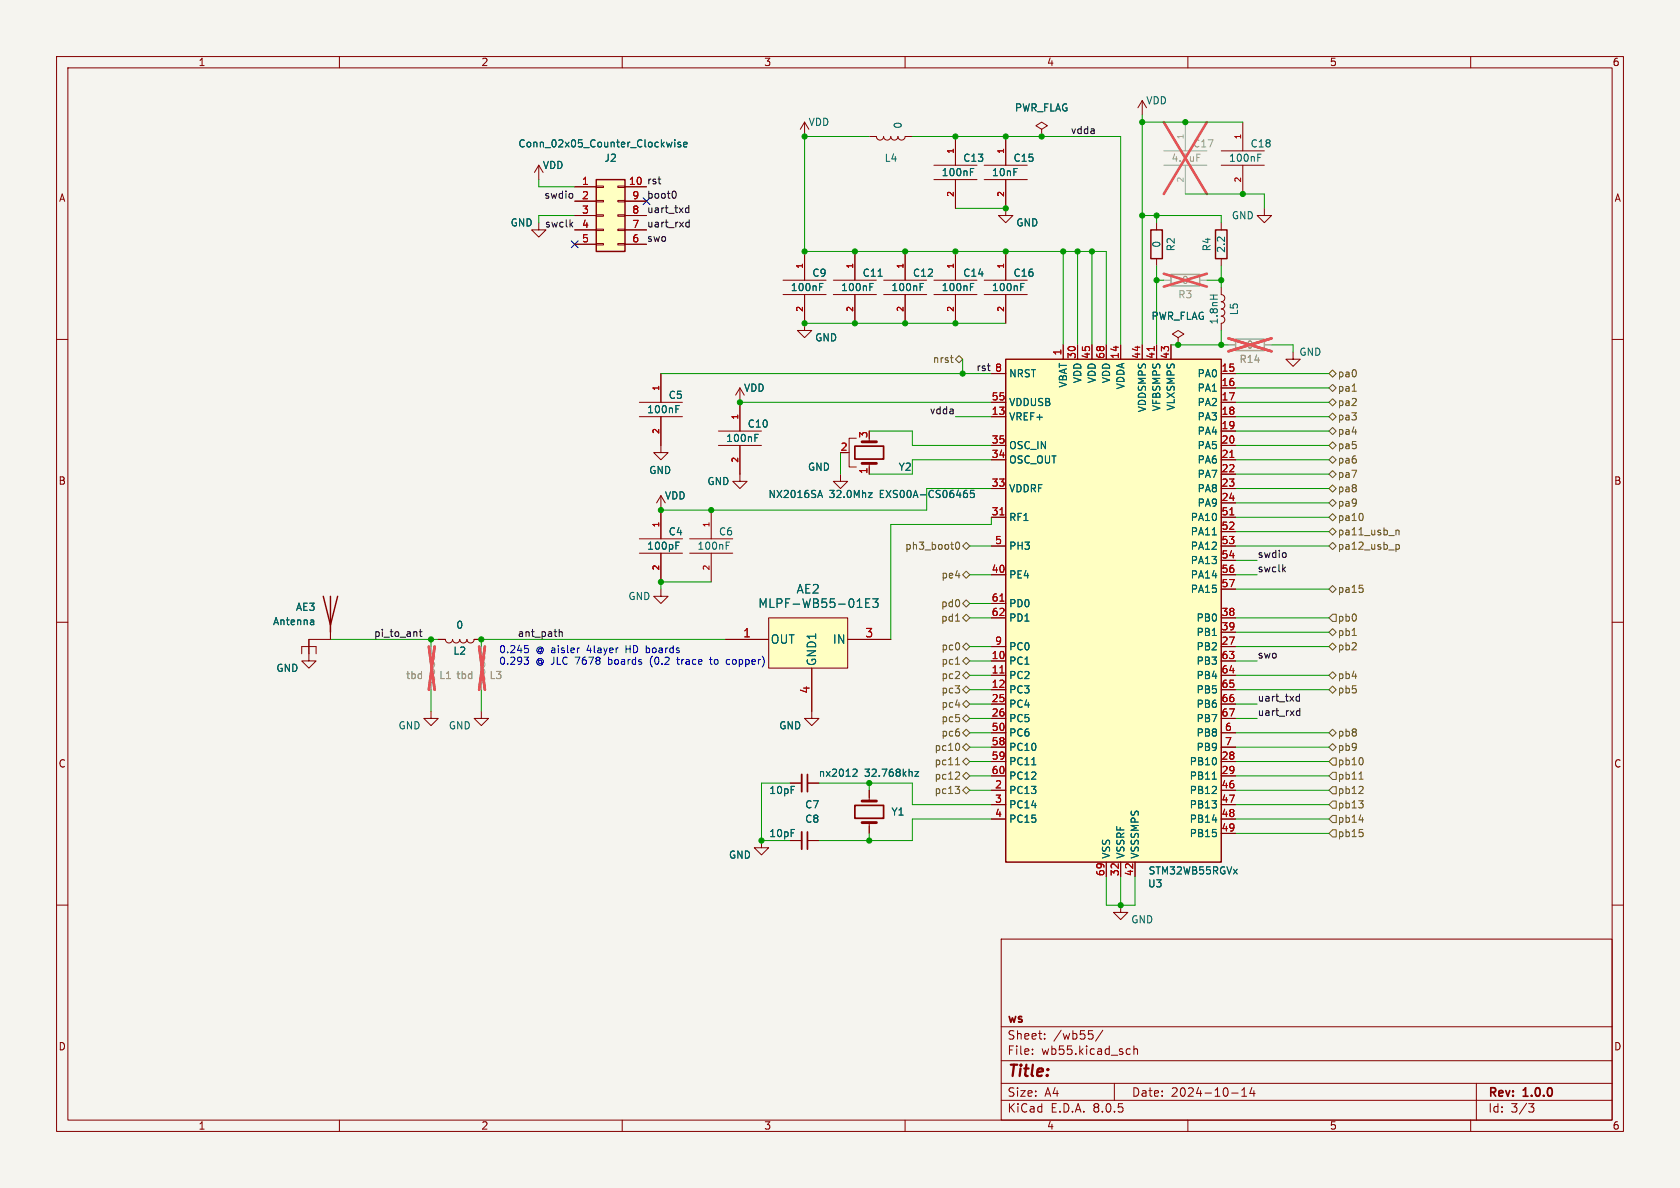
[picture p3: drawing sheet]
<svg xmlns="http://www.w3.org/2000/svg" width="297mm" height="210mm" viewBox="0 0 297 210" stroke-linecap="round" stroke-linejoin="round" font-family="sans-serif">
<path d="M0 0h297v210h-297z" fill="#f5f4ef" stroke="#f5f4ef" stroke-width=".18"/>
<g fill="none" stroke="#840000" stroke-width=".18">
<path d="M10 10h277v190h-277zM12 12h273v186h-273zM60 10v2M110 10v2M160 10v2M210 10v2M260 10v2M10 60h2M156.2 52.1h7.6M156.2 49.5h7.6M160 44.5v5M160 52.1v5.1"/>
<path d="M285 60h2M10 110h2M285 110h2M10 160h2M285 160h2M177 166h108v32h-108zM60 198v2M110 198v2M160 198v2M177 194.5h108M177 191.5h108M177 187.5h108"/>
<path d="M177 181.5h108M182.5 186.3v.1M182.5 185.5v.1M184.7 183.6v.1M184.7 182.8v.1M192.5 182.2h.7M193.1 182.8l.1 .3-.1 .5M195 182.1l-1.3 2M197 191.5v3M199.4 185.4l.4 .1M199.8 186.3l-.4 .1M200.5 185.5l.2-.1 .3 .1 .1 .9"/>
<path d="M200.5 184.9v1.5M210 198v2M217.7 193.2h1.2M219.5 193.8h.9M219.5 192.7l.5-.4v1.5M221.3 192.2l-.3 1.1h.9M221.7 192.8v1M260 198v2M261 191.5v6.5M270.2 195.1h1l-.5 .6 .4 .1 .1 .5-.3 .3h-.4"/>
</g>
<path d="M162.7 50.7h.4M162.7 50.1h.6" fill="none" stroke="#006464" stroke-width=".18"/>
<path d="M135.9 109.2h14v8.9h-14z" fill="#ffffc2"/>
<g fill="none" stroke="#840000" stroke-width=".18">
<path d="M142.2 21.6l-.7 1.3M142.2 21.6v2.5M142.2 21.6l.8 1.3M153.7 24.1h1.2a.64 .64 0 0 0 .7 .7 .64 .64 0 0 0 .6-.7 .64 .64 0 0 0 .6 .7 .64 .64 0 0 0 .7-.7 .64 .64 0 0 0 .6 .7 .64 .64 0 0 0 .6-.7 .64 .64 0 0 0 .7 .7 .64 .64 0 0 0 .6-.7h1.3M138.4 52.1h7.6M138.4 49.5h7.6M142.2 52.1v6.3h1.3l-1.3 1.3-1.2-1.3h1.2M142.2 44.5v5M147.3 52.1h7.6M147.3 49.5h7.6M151.1 44.5v5M151.1 52.1v5.1"/>
<path d="M116.8 78.7v1.3h-1.2l1.2 1.3 1.3-1.3h-1.3M127 78.7h7.6M127 76.2h7.6M130.8 78.7v6.4h1.3l-1.3 1.3-1.3-1.3h1.3M130.8 68.6v7.6M130.8 68.6l-.8 1.3M130.8 68.6l.8 1.3M151.4 77.5h-1.3v5.1h1.3M153.7 77.5v.6M116.8 87.6l-.7 1.3M116.8 87.6v2.6M116.8 87.6l.8 1.3"/>
<path d="M121.9 97.8h7.6M121.9 95.3h7.6M125.7 90.2v5.1M125.7 97.8v5.1M148.6 83.8v1.3h-1.3l1.3 1.3 1.3-1.3h-1.3M149.9 80h.2M153.7 81.9v1.9M53.3 115.6v-1.3h2.6v1.3M58.4 110.5v2.5h-3.8v2.6M128.3 113h7.6M135.9 109.2h14v8.9h-14zM143.5 118.1v7.6"/>
<path d="M149.9 113h7.6"/>
</g>
<g fill="none" stroke="#006464" stroke-width=".18">
<path d="M144.9 50.7h.4M144.9 50.1h.6M153.8 50.7h.4M153.8 50.1h.6M155.2 48.8h.8M133.5 77.4h.4M133.5 76.8h.6M128.4 96.4h.4M128.4 95.8h.6M144.7 87.6h.6M145 86.7l.4 1.3M153.5 87.1h.7l-.7 .9h.7"/>
<path d="M170.7 86.7h.2M170.8 87.2l.3 .2v.3l-.3 .3M172.2 86.7h-.6l-.1 .6 .2-.1h.4l.2 .2-.1 .4-.2 .2-.5-.2M55.3 109.6l.2 .2v.6M55.5 110.4h-.5M55.5 109.9l-.5 .1M153.1 106.6h.5M153.8 105.9h-.7v1.5h.7M154.3 105.9h.9l-.5 .5 .5 .2v.6l-.3 .2h-.4l-.2-.2"/>
</g>
<path d="M151.1 78.9h5.1v2.3h-5.1z" fill="none" stroke="#840000" stroke-width=".3"/>
<path d="M152.4 78.1h2.5M152.4 81.9h2.5" fill="none" stroke="#840000" stroke-width=".51"/>
<path d="M57.1 105.4l1.3 5.1 1.3-5.1M58.4 105.4v6.4" fill="none" stroke="#840000" stroke-width=".25"/>
<path d="M177.8 63.5h38.1v88.9h-38.1z" fill="#ffffc2"/>
<path d="M177.8 63.5h38.1v88.9h-38.1z" fill="none" stroke="#840000" stroke-width=".25"/>
<g fill="none" stroke="#840000" stroke-width=".18">
<path d="M201.9 17.8v2.5M201.9 17.8l-.7 1.3M201.9 17.8l.8 1.3M95.2 39.4v1.2h-1.2l1.2 1.3 1.3-1.3h-1.3M95.2 29.2l-.7 1.3M95.2 29.2v2.6M95.2 29.2l.8 1.3M165.1 31.8h7.6M165.1 29.2h7.6M168.9 24.1v5.1M168.9 31.8v5M174 31.8h7.6"/>
<path d="M174 29.2h7.6M177.8 31.8v6.3h1.3l-1.3 1.3-1.3-1.3h1.3M177.8 24.1v5.1M184.1 22.9l1.1-.7-1.1-.6-1 .6 1 .7v1.2M184.1 24.1h.1M215.9 29.2h7.6M215.9 26.7h7.6M219.7 21.6v5.1M219.7 29.2v5.1M165.1 52.1h7.6M165.1 49.5h7.6M168.9 44.5v5"/>
<path d="M168.9 52.1v5.1M174 52.1h7.6M174 49.5h7.6M177.8 44.5v5M177.8 52.1v5.1M175.3 73.7h2.5M175.3 66h2.5M175.3 71.1h2.5M175.3 78.7h2.5M188 61v2.5M190.5 61v2.5M193 61v2.5"/>
<path d="M195.6 61v2.5M198.1 61v2.5M201.9 61v2.5M204.5 61v2.5M207 61v2.5M215.9 73.7h2.5M215.9 66h2.5M215.9 68.6h2.5M215.9 71.1h2.5M215.9 76.2h2.5M215.9 78.7h2.5M228.6 62.2v1.3h1.3l-1.3 1.3-1.3-1.3h1.3"/>
<path d="M175.3 81.3h2.5M175.3 86.4h2.5M175.3 91.4h2.5M175.3 96.5h2.5M215.9 81.3h2.5M215.9 83.8h2.5M215.9 86.4h2.5M215.9 88.9h2.5M215.9 91.4h2.5M215.9 96.5h2.5M215.9 94h2.5M215.9 99.1h2.5"/>
<path d="M116.8 104.1v1.3h1.3l-1.3 1.3-1.2-1.3h1.2M175.3 116.8h2.5M175.3 119.4h2.5M175.3 114.3h2.5M175.3 109.2h2.5M175.3 101.6h2.5M175.3 106.7h2.5M215.9 116.8h2.5M215.9 119.4h2.5M215.9 114.3h2.5M215.9 109.2h2.5M215.9 111.8h2.5"/>
<path d="M215.9 101.6h2.5M215.9 104.1h2.5M175.3 121.9h2.5M175.3 139.7h2.5M175.3 124.5h2.5M175.3 127h2.5M175.3 134.6h2.5M175.3 137.2h2.5M175.3 129.5h2.5M175.3 132.1h2.5M215.9 121.9h2.5M215.9 139.7h2.5"/>
<path d="M215.9 124.5h2.5M215.9 127h2.5M215.9 134.6h2.5M215.9 137.2h2.5M215.9 129.5h2.5M215.9 132.1h2.5M175.3 142.2h2.5M175.3 144.8h2.5M195.6 152.4v2.5M198.1 152.4v2.5M200.7 152.4v2.5M215.9 142.2h2.5"/>
<path d="M215.9 144.8h2.5M215.9 147.3h2.5M198.1 160v1.3h1.3l-1.3 1.3-1.3-1.3h1.3"/>
</g>
<path d="M204.1 61.3v.7M176.8 91h.7M217.4 80.9h.7M217.4 91h.7M176.8 119h.7M176.8 106.3h.7" fill="none" stroke="#a90000" stroke-width=".18"/>
<path d="M171.6 30.4h.4M171.6 29.8h.6M222.4 27.9h.4M222.4 27.2h.6M171.6 50.7h.4M171.6 50.1h.6M180.5 50.7h.4M180.5 50.1h.6M214.3 94.6h.7M182.4 135.2h.7M214.3 137.7h.7" fill="none" stroke="#006464" stroke-width=".18"/>
<path d="M218.4 59.9h5.1v2.1h-5.1z" fill="none" stroke="#9c9b98" stroke-width=".25"/>
<path d="M205.7 29.2h7.7M205.7 26.7h7.7M209.5 21.6v5.1M209.5 29.2v5.1M217.2 61h1.2M223.5 61h1.3" fill="none" stroke="#9c9b98" stroke-width=".18"/>
<path d="M205.7 21.6l7.7 12.7M213.4 21.6l-7.7 12.7M217.2 59.8l7.6 2.3M224.8 59.8l-7.6 2.3" fill="none" stroke="#e65255" stroke-width=".46"/>
<path d="M211.6 27.2h.6" fill="none" stroke="#939391" stroke-width=".18"/>
<path d="M105.4 31.8h5.1v12.7h-5.1z" fill="#ffffc2"/>
<g fill="none" stroke="#840000" stroke-width=".18">
<path d="M101.6 33h3.8M101.6 35.6h3.8M101.6 38.1h3.8M105.4 38h1.3v.2h-1.3zM105.4 35.4h1.3v.3h-1.3zM105.4 32.9h1.3v.2h-1.3zM109.2 38h1.3v.2h-1.3zM109.2 35.4h1.3v.3h-1.3zM109.2 32.9h1.3v.2h-1.3zM110.5 33h3.8M110.5 35.6h3.8M110.5 38.1h3.8"/>
<path d="M168.9 24.1v5.1M168.9 31.8v5M177.8 24.1v5.1M177.8 31.8v5M184.1 24.1h.1M204.5 39.4v1.2M215.9 39.4v1.2M223.5 36.8v1.3h1.3l-1.3 1.3-1.3-1.3h1.3M101.6 40.6h3.8M101.6 43.2h3.8M105.4 43.1h1.3v.2h-1.3zM105.4 40.5h1.3v.3h-1.3z"/>
<path d="M109.2 43.1h1.3v.2h-1.3zM109.2 40.5h1.3v.3h-1.3zM110.5 40.6h3.8M110.5 43.2h3.8M142.2 44.5v5M142.2 52.1v5.1M151.1 44.5v5M151.1 52.1v5.1M160 44.5v5M160 52.1v5.1M168.9 44.5v5M168.9 52.1v5.1"/>
<path d="M177.8 44.5v5M177.8 52.1v5.1M204.5 45.7v1.3M208.3 59.7l1-.6-1-.7-1 .7 1 .6v1.3M215.9 55.9a.63 .63 0 0 1 .6 .6 .63 .63 0 0 1-.6 .7v1.2M215.9 50.8v1.3a.64 .64 0 0 1 .6 .6 .64 .64 0 0 1-.6 .6 .64 .64 0 0 1 .6 .7 .64 .64 0 0 1-.6 .6 .63 .63 0 0 1 .6 .6 .63 .63 0 0 1-.6 .7M215.9 45.7v1.3M113 73.7h7.6M113 71.1h7.6M116.8 66v5.1M116.8 73.7v5M130.8 71.1v5.1"/>
<path d="M130.8 78.7v5.1M175.3 73.7h2.5M175.3 71.1h2.5M175.3 66h2.5M175.3 78.7h2.5M188 61v2.5M190.5 61v2.5M193 61v2.5M195.6 61v2.5M198.1 61v2.5M201.9 61v2.5M204.5 61v2.5"/>
<path d="M207 61v2.5M208.3 61h.1M215.9 73.7h2.5M215.9 71.1h2.5M215.9 66h2.5M215.9 68.6h2.5M215.9 76.2h2.5M215.9 78.7h2.5M113 97.8h7.6M113 95.3h7.6M116.8 90.2v5.1M116.8 97.8v5.1"/>
<path d="M153.7 82.6v1.2M175.3 81.3h2.5M175.3 86.4h2.5M175.3 91.4h2.5M175.3 96.5h2.5M215.9 81.3h2.5M215.9 83.8h2.5M215.9 86.4h2.5M215.9 88.9h2.5M215.9 91.4h2.5M215.9 96.5h2.5M215.9 94h2.5"/>
<path d="M215.9 99.1h2.5M54.6 113v3.8h-1.3l1.3 1.3 1.3-1.3h-1.3M58.4 110.5v2.5M77.5 113h1.2a.64 .64 0 0 0 .7 .7 .64 .64 0 0 0 .6-.7 .64 .64 0 0 0 .6 .7 .64 .64 0 0 0 .7-.7 .64 .64 0 0 0 .6 .7 .64 .64 0 0 0 .6-.7 .64 .64 0 0 0 .7 .7 .64 .64 0 0 0 .6-.7h1.3M128.3 113h7.6M143.5 118.1v8.9h-1.3l1.3 1.3 1.3-1.3h-1.3M149.9 113h7.6M175.3 116.8h2.5M175.3 119.4h2.5M175.3 114.3h2.5M175.3 109.2h2.5M175.3 101.6h2.5"/>
<path d="M175.3 106.7h2.5M215.9 116.8h2.5M215.9 119.4h2.5M215.9 114.3h2.5M215.9 109.2h2.5M215.9 111.8h2.5M215.9 101.6h2.5M215.9 104.1h2.5M76.2 125.7v1.3h-1.3l1.3 1.3 1.3-1.3h-1.3M85.1 125.7v1.3h-1.3l1.3 1.3 1.3-1.3h-1.3M139.7 138.4h2M142.7 138.4h2.1"/>
<path d="M153.7 139.7v1.9M175.3 121.9h2.5M175.3 139.7h2.5M175.3 124.5h2.5M175.3 127h2.5M175.3 134.6h2.5M175.3 137.2h2.5M175.3 129.5h2.5M175.3 132.1h2.5M215.9 121.9h2.5M215.9 139.7h2.5M215.9 124.5h2.5"/>
<path d="M215.9 127h2.5M215.9 134.6h2.5M215.9 137.2h2.5M215.9 129.5h2.5M215.9 132.1h2.5M134.6 148.6v1.3h-1.3l1.3 1.2 1.3-1.2h-1.3M139.7 148.6h2M142.7 148.6h2.1M153.7 145.4v1.9M175.3 142.2h2.5M175.3 144.8h2.5M195.6 152.4v2.5"/>
<path d="M198.1 152.4v2.5M200.7 152.4v2.5M215.9 142.2h2.5M215.9 144.8h2.5M215.9 147.3h2.5"/>
</g>
<path d="M105.4 31.8h5.1v12.7h-5.1zM203.5 40.6h2v5.1h-2zM214.9 40.6h2v5.1h-2z" fill="none" stroke="#840000" stroke-width=".25"/>
<g fill="none" stroke="#006464" stroke-width=".18">
<path d="M118.8 25.1l-.2 .9-.3-.6M119.3 24.7v.1M119.3 25.1v.9M120.3 25.2l-.3-.1-.2 .2 .1 .2 .4 .1v.3h-.5M120.9 25.6l.6-.2-.1-.2-.4-.1-.1 .2v.6h.5M171.6 30.4h.4M171.6 29.8h.6M144.9 50.7h.4M144.9 50.1h.6M153.8 50.7h.4M153.8 50.1h.6M155.2 48.8h.8"/>
<path d="M162.7 50.7h.4M162.7 50.1h.6M171.6 50.7h.4M171.6 50.1h.6M180.5 50.7h.4M180.5 50.1h.6M213.9 52.2h1.3M214.5 52.2v.7M119.5 72.3h.4M119.5 71.7h.6M133.5 77.4h.4M133.5 76.8h.6"/>
<path d="M119.5 96.4h.4M119.5 95.8h.6M144.7 87.6h.6M145 86.7l.4 1.3M153.5 87.1h.7l-.7 .9h.7M170.7 86.7h.2M170.8 87.2l.3 .2v.3l-.3 .3M172.2 86.7h-.6l-.1 .6 .2-.1h.4l.2 .2-.1 .4-.2 .2-.5-.2M214.3 94.6h.7M55.3 109.6l.2 .2v.6M55.5 110.4h-.5M55.5 109.9l-.5 .1"/>
<path d="M153.1 106.6h.5M153.8 105.9h-.7v1.5h.7M154.3 105.9h.9l-.5 .5 .5 .2v.6l-.3 .2h-.4l-.2-.2M151 136h.4l.1 .3-.8 .9h.8M161.7 136.4h.7l-.7 .8h.7M182.4 135.2h.7M214.3 137.7h.7"/>
</g>
<path d="M142.7 136.9v3.1M142.7 147.1v3M151.1 142.4h5.1v2.3h-5.1z" fill="none" stroke="#840000" stroke-width=".3"/>
<path d="M152.4 145.4h2.5M152.4 141.6h2.5" fill="none" stroke="#840000" stroke-width=".51"/>
<path d="M141.7 136.9v3.1M141.7 147.1v3" fill="none" stroke="#840000" stroke-width=".33"/>
<path d="M205.7 49.5h1.3M212.1 49.5h1.3M217.2 61h1.2M223.5 61h1.3M76.2 114.3v1.3a.64 .64 0 0 1 .6 .6 .64 .64 0 0 1-.6 .6 .64 .64 0 0 1 .6 .7 .64 .64 0 0 1-.6 .6M76.2 118.1a.64 .64 0 0 1 .6 .6 .64 .64 0 0 1-.6 .7 .64 .64 0 0 1 .6 .6 .64 .64 0 0 1-.6 .7v1.2M85.1 114.3v1.3a.64 .64 0 0 1 .6 .6 .64 .64 0 0 1-.6 .6 .64 .64 0 0 1 .6 .7 .64 .64 0 0 1-.6 .6M85.1 118.1a.64 .64 0 0 1 .6 .6 .64 .64 0 0 1-.6 .7 .64 .64 0 0 1 .6 .6 .64 .64 0 0 1-.6 .7v1.2" fill="none" stroke="#9c9b98" stroke-width=".18"/>
<path d="M205.7 48.4l7.7 2.3M213.4 48.4l-7.7 2.3M217.2 59.8l7.6 2.3M224.8 59.8l-7.6 2.3M75.8 114.3l1 7.6M76.8 114.3l-1 7.6M84.7 114.3l1 7.6M85.7 114.3l-1 7.6" fill="none" stroke="#e65255" stroke-width=".46"/>
<path d="M207 48.5h5.1v2h-5.1z" fill="none" stroke="#9c9b98" stroke-width=".25"/>
<g fill="none" stroke="#725600" stroke-width=".18">
<path d="M168 63.2h.5M168.3 64l.2 .1M169.5 62.9l.7 .6-.7 .6-.6-.6zM234.9 71.1l.7-.6 .6 .6-.6 .7zM234.9 66l.7-.6 .6 .6-.6 .7zM234.9 68.6l.7-.7 .6 .7-.6 .6zM234.9 73.7l.7-.7 .6 .7-.6 .6zM234.9 78.7l.7-.6 .6 .6-.6 .7zM234.9 76.2l.7-.6 .6 .6-.6 .6zM239.1 69.2h.7M169.1 95.9l.1-.1a.68 .68 0 0 1 .5 .7 .68 .68 0 0 1-.5 .6 .84 .84 0 0 1-.1-1.2zM170.2 96.5l.6-.6 .6 .6-.6 .7z"/>
<path d="M234.9 91.4l.7-.6 .6 .6-.6 .7zM234.9 94l.7-.7 .6 .7-.6 .6zM234.9 83.8l.7-.6 .6 .6-.6 .7zM234.9 86.4l.7-.7 .6 .7-.6 .6zM234.9 81.3l.7-.7 .6 .7-.6 .6zM234.9 96.5l.7-.6 .6 .6-.6 .7zM235.6 88.3l.6 .6-.6 .6-.7-.6zM240.9 90.9l.1 .3-.1 .7M246.8 93.7v.9M246.8 96.3v1.2M246.8 93.8l.2-.1 .3 .1v.8M246.8 96.3h.4l.2 .2-.1 .5h-.5"/>
<path d="M168.9 117.4h.7M168.9 109.8h.7M170.2 119.4l.6-.7 .6 .7-.6 .6zM170.2 101.6l.6-.6 .6 .6-.6 .6zM170.2 114.3l.6-.6 .6 .6-.6 .6zM170.2 116.8l.6-.6 .6 .6-.6 .7zM170.2 109.2l.6-.6 .6 .6-.6 .7zM170.2 106.7l.6-.7 .6 .7-.6 .6zM234.9 114.3l.7-.6 .6 .6-.6 .6zM234.9 119.4l.7-.7 .6 .7-.6 .6zM234.9 104.1l.7-.6 .6 .6-.6 .7zM235.6 108.6h.6v1.3h-.6l-.7-.7z"/>
<path d="M235.6 111.1l.6 .7-.6 .6-.7-.6zM239.1 112.3h.7M240.3 103.4h.6M240.9 104l.1 .2-.1 .5M168.9 139h.7l-.4 .5M168.9 135.2h.7M169.2 134.1l.1-.2v1.3M169.4 136.5l.2 .2v.3l-.7 .7h.7M169.4 139.5l.2 .2v.3l-.2 .3M169.5 131.5l.1 .4-.1 .7M170.2 129.5l.6-.6 .6 .6-.6 .7zM170.2 124.5l.6-.7 .6 .7-.6 .6z"/>
<path d="M170.2 134.6l.6-.6 .6 .6-.6 .7zM170.2 127l.6-.6 .6 .6-.6 .6zM170.2 137.2l.6-.7 .6 .7-.6 .6zM170.2 139.7l.6-.6 .6 .6-.6 .6zM170.8 131.4l.6 .7-.6 .6-.6-.6zM170.8 121.3l.6 .6-.6 .7-.6-.7zM234.9 121.9l.7-.6 .6 .6-.6 .7zM234.9 129.5l.7-.6 .6 .6-.6 .7zM234.9 132.1l.7-.7 .6 .7-.6 .6zM235.6 139.1h.6v1.2h-.6l-.7-.6zM235.6 136.5h.6v1.3h-.6l-.7-.6zM235.6 134h.6v1.3h-.6l-.7-.7z"/>
<path d="M240.3 137.7h.7M240.5 136.7l.1-.2v1.2M240.9 134.1l.1 .3-.1 .7M240.9 139.1l.1 .2-.1 .3-.7 .7h.8M235.6 146.7h.6v1.3h-.6l-.7-.7zM235.6 144.1h.6v1.3h-.6l-.7-.6zM235.6 141.6h.6v1.3h-.6l-.7-.7zM240.2 141.5h.8l-.4 .5M240.3 144.9h.7M240.3 146.6h.6M240.9 142.1l.1 .2-.1 .5M240.9 147.2l.1 .2-.1 .4"/>
</g>
<g fill="none" stroke="#0f0f0f" stroke-width=".18">
<path d="M100.9 39.6l.4 .5M101.2 34.3v.6M101.3 39.3l-.5 .5M119.2 33.8a.79 .79 0 0 1 0 1.2M121.2 37.3l.2 .3 .4-.1M121.8 36.3v1.3M121.8 36.8l-.4-.1-.2 .3M121.8 38.9v1.2M121.8 39.3h-.3l-.2 .1M121.3 40l.2 .1h.3M227.3 97.8v.6M74.1 111.7h.5"/>
<path d="M74.3 111.2v1.1l.3 .2M98.9 111.2v1.3M98.9 111.8l.1-.1h.3l.1 .8M226.9 100.6l.3 .5M227.2 100.2l-.4 .5M229.1 123.7l.3 .2h.3M229.2 126.4l.2 .1 .4-.1M229.7 122.7v1.2M229.7 123.2l-.3-.1-.3 .2M229.8 125.2v1.3M229.8 125.7l-.4-.1-.2 .2"/>
</g>
<path d="M92.7 116.2h.7l-.4 .4 .4 .2v.4l-.2 .2h-.4M92.8 114.1h.6M92.9 114.6h.3l.2 .2v.5l-.5 .1M102.3 114.5h.1M115.1 116.3l-.1 .5 .1 .8M119.6 116.6h.5M119.8 116.2v1l.3 .2M125.4 116.6h.5M125.6 116.2v1l.3 .2M128.6 116.6h.4M129 117.4h-.4" fill="none" stroke="#0000c2" stroke-width=".18"/>
<g fill="none" stroke="#009600" stroke-width=".18">
<path d="M95.2 31.8v1.2h6.4M101.6 38.1h-6.4v1.3M153.7 24.1h-11.5v20.4h53.4v16.5M161.3 24.1h36.8v36.9M168.9 36.8h8.9M201.9 20.3v40.7M201.9 38.1h14v1.3M201.9 21.6h17.8M204.5 38.1v1.3M209.5 34.3h14v2.5M142.2 57.2h35.6M188 44.5v16.5"/>
<path d="M190.5 44.5v16.5M193 44.5v16.5M204.5 49.5h1.2M204.5 47v14M213.4 49.5h2.5M215.9 47v3.8M215.9 58.4v2.6M116.8 66h58.5M130.8 71.1h44.5M153.7 76.2h7.6v2.5h14M168.9 73.7h6.4M170.2 63.5v2.5"/>
<path d="M207 61h10.2M218.4 78.7h16.5M218.4 73.7h16.5M218.4 66h16.5M218.4 76.2h16.5M218.4 71.1h16.5M218.4 68.6h16.5M224.8 61h3.8v1.2M148.6 80v3.8M171.4 96.5h3.9M175.3 81.3h-14v2.5h-7.6M175.3 86.4h-11.5v3.8h-47"/>
<path d="M175.3 91.4v1.3h-17.8v20.3M218.4 86.4h16.5M218.4 81.3h16.5M218.4 83.8h16.5M218.4 96.5h16.5M218.4 99.1h3.8M218.4 94h16.5M218.4 91.4h16.5M218.4 88.9h16.5M58.4 113h19.1M76.2 113v1.3M125.7 102.9h-8.9v1.2"/>
<path d="M128.3 113h-43.2v1.3M171.4 116.8h3.9M171.4 109.2h3.9M171.4 114.3h3.9M171.4 119.4h3.9M171.4 101.6h3.9M171.4 106.7h3.9M218.4 116.8h3.8M218.4 109.2h16.5M218.4 104.1h16.5M218.4 111.8h16.5M218.4 114.3h16.5"/>
<path d="M218.4 119.4h16.5M218.4 101.6h3.8M76.2 121.9v3.8M85.1 121.9v3.8M139.7 138.4h-5.1v10.2h5.1M144.8 138.4h16.5v3.8h14M153.7 138.4v1.3M171.4 139.7h3.9M171.4 137.2h3.9M171.4 127h3.9M171.4 134.6h3.9M171.4 132.1h3.9"/>
<path d="M171.4 124.5h3.9M171.4 129.5h3.9M171.4 121.9h3.9M218.4 139.7h16.5M218.4 137.2h16.5M218.4 127h3.8M218.4 134.6h16.5M218.4 132.1h16.5M218.4 124.5h3.8M218.4 129.5h16.5M218.4 121.9h16.5M153.7 147.3v1.3"/>
<path d="M175.3 144.8h-14v3.8h-16.5M195.6 154.9v5.1h5.1v-5.1M198.1 154.9v5.1M218.4 142.2h16.5M218.4 144.8h16.5M218.4 147.3h16.5"/>
</g>
<path d="M113.7 35l1.2 1.2M114.9 35l-1.2 1.2M101 42.6l1.2 1.2M102.2 42.6l-1.2 1.2" fill="none" stroke="#000084" stroke-width=".18"/>
<path d="M204.1 61.3v.7M176.8 91h.7M217.4 80.9h.7M217.4 91h.7M176.8 119h.7M176.8 106.3h.7" fill="none" stroke="#a90000" stroke-width=".18"/>
<g fill="#009600" stroke="#009600" stroke-width=".18">
<circle cx="204.5" cy="38.1" r=".46"/>
<circle cx="201.9" cy="38.1" r=".46"/>
<circle cx="201.9" cy="21.6" r=".46"/>
<circle cx="209.5" cy="21.6" r=".46"/>
<circle cx="219.7" cy="34.3" r=".46"/>
<circle cx="193" cy="44.5" r=".46"/>
<circle cx="208.3" cy="61" r=".46"/>
<circle cx="168.9" cy="57.2" r=".46"/>
<circle cx="168.9" cy="44.5" r=".46"/>
<circle cx="177.8" cy="36.8" r=".46"/>
<circle cx="177.8" cy="44.5" r=".46"/>
<circle cx="215.9" cy="49.5" r=".46"/>
<circle cx="215.9" cy="61" r=".46"/>
<circle cx="190.5" cy="44.5" r=".46"/>
<circle cx="204.5" cy="49.5" r=".46"/>
<circle cx="188" cy="44.5" r=".46"/>
<circle cx="184.1" cy="24.1" r=".46"/>
<circle cx="177.8" cy="24.1" r=".46"/>
<circle cx="168.9" cy="24.1" r=".46"/>
<circle cx="153.7" cy="148.6" r=".46"/>
<circle cx="153.7" cy="138.4" r=".46"/>
<circle cx="198.1" cy="160" r=".46"/>
<circle cx="151.1" cy="57.2" r=".46"/>
<circle cx="170.2" cy="66" r=".46"/>
<circle cx="160" cy="57.2" r=".46"/>
<circle cx="151.1" cy="44.5" r=".46"/>
<circle cx="160" cy="44.5" r=".46"/>
<circle cx="142.2" cy="57.2" r=".46"/>
<circle cx="130.8" cy="71.1" r=".46"/>
<circle cx="142.2" cy="44.5" r=".46"/>
<circle cx="142.2" cy="24.1" r=".46"/>
<circle cx="76.2" cy="113" r=".46"/>
<circle cx="134.6" cy="148.6" r=".46"/>
<circle cx="125.7" cy="90.2" r=".46"/>
<circle cx="116.8" cy="90.2" r=".46"/>
<circle cx="85.1" cy="113" r=".46"/>
<circle cx="116.8" cy="102.9" r=".46"/>
</g>
<text font-size="2.8" fill="#840000" x="178" y="190.9">Title:</text>
<g font-size="2.1" fill="#006464">
<text x="134" y="107.7">MLPF-WB55-01E3</text>
<text x="140.7" y="105.1">AE2</text>
<text x="136.1" y="114">OUT</text>
<text x="144.5" y="117.9" transform="rotate(-90 144.5 117.9)">GND1</text>
<text x="147.2" y="114">IN</text>
</g>
<g font-size="2.1" fill="#a90000">
<text x="131.3" y="112.8">1</text>
<text x="152.9" y="112.8">3</text>
<text x="143.3" y="122.7" transform="rotate(-90 143.3 122.7)">4</text>
</g>
<g font-size="2.1" fill="#840000">
<text x="178" y="184">Sheet:</text>
<text x="178" y="181.2">ws</text>
<text x="186.2" y="184">/wb55/</text>
<text x="178" y="186.7">File:</text>
<text x="184.1" y="186.7">wb55.kicad_sch</text>
<text x="178" y="196.9">KiCad</text>
<text x="178" y="194.1">Size:</text>
<text x="184.7" y="194.1">A4</text>
<text x="185.7" y="196.9">E.D.A.</text>
<text x="193.3" y="196.9">8.0.5</text>
<text x="200" y="194.1">Date:</text>
<text x="207" y="194.1">2024-10-14</text>
<text x="263" y="194.3">Rev:</text>
<text x="263" y="196.9">Id:</text>
<text x="267.1" y="196.9">3/3</text>
<text x="269.4" y="194.3">1.0.0</text>
</g>
<g font-size="1.8" fill="#840000">
<text x="35" y="11.9">1</text>
<text x="85" y="11.9">2</text>
<text x="135" y="11.9">3</text>
<text x="185" y="11.9">4</text>
<text x="235" y="11.9">5</text>
<text x="285" y="11.9">6</text>
<text x="10.3" y="35.9">A</text>
<text x="285.3" y="35.9">A</text>
<text x="10.3" y="85.9">B</text>
<text x="285.3" y="85.9">B</text>
<text x="10.3" y="135.9">C</text>
<text x="285.3" y="135.9">C</text>
<text x="10.3" y="185.9">D</text>
<text x="285.3" y="185.9">D</text>
<text x="35" y="199.9">1</text>
<text x="85" y="199.9">2</text>
<text x="135" y="199.9">3</text>
<text x="185" y="199.9">4</text>
<text x="235" y="199.9">5</text>
<text x="285" y="199.9">6</text>
</g>
<g font-size="1.8" fill="#006464">
<text x="142.9" y="22.5">VDD</text>
<text x="159.6" y="22.9" transform="rotate(-90 159.6 22.9)">0</text>
<text x="179.3" y="19.9">PWR_FLAG</text>
<text x="202.6" y="18.6">VDD</text>
<text x="91.6" y="26.3">Conn_02x05_Counter_Clockwise</text>
<text x="106.8" y="28.8">J2</text>
<text x="156.3" y="28.8">L4</text>
<text x="170.2" y="28.8">C13</text>
<text x="179.1" y="28.8">C15</text>
<text x="217.2" y="28.8">100nF</text>
<text x="221" y="26.3">C18</text>
<text x="95.9" y="30.1">VDD</text>
<text x="166.4" y="31.3">100nF</text>
<text x="175.3" y="31.3">10nF</text>
<text x="90.2" y="40.2">GND</text>
<text x="179.6" y="40.2">GND</text>
<text x="217.7" y="39">GND</text>
<text x="205.3" y="43.9" transform="rotate(-90 205.3 43.9)">0</text>
<text x="207.9" y="44.5" transform="rotate(-90 207.9 44.5)">R2</text>
<text x="214.2" y="44.5" transform="rotate(-90 214.2 44.5)">R4</text>
<text x="216.8" y="44.8" transform="rotate(-90 216.8 44.8)">2.2</text>
<text x="139.7" y="51.7">100nF</text>
<text x="143.5" y="49.1">C9</text>
<text x="148.6" y="51.7">100nF</text>
<text x="152.4" y="49.1">C11</text>
<text x="157.5" y="51.7">100nF</text>
<text x="161.3" y="49.1">C12</text>
<text x="166.4" y="51.7">100nF</text>
<text x="170.2" y="49.1">C14</text>
<text x="175.3" y="51.7">100nF</text>
<text x="179.1" y="49.1">C16</text>
<text x="203.5" y="56.7">PWR_FLAG</text>
<text x="215.5" y="57.5" transform="rotate(-90 215.5 57.5)">1.8nH</text>
<text x="219" y="55.8" transform="rotate(-90 219 55.8)">L5</text>
<text x="144" y="60.6">GND</text>
<text x="229.6" y="63.1">GND</text>
<text x="118.1" y="70.7">C5</text>
<text x="131.4" y="69.4">VDD</text>
<text x="178.3" y="72">VDDUSB</text>
<text x="178.3" y="66.9">NRST</text>
<text x="188.8" y="68.6" transform="rotate(-90 188.8 68.6)">VBAT</text>
<text x="191.4" y="67.8" transform="rotate(-90 191.4 67.8)">VDD</text>
<text x="193.9" y="67.8" transform="rotate(-90 193.9 67.8)">VDD</text>
<text x="196.4" y="67.8" transform="rotate(-90 196.4 67.8)">VDD</text>
<text x="199" y="68.9" transform="rotate(-90 199 68.9)">VDDA</text>
<text x="211.6" y="66.9">PA0</text>
<text x="211.6" y="69.4">PA1</text>
<text x="211.6" y="72">PA2</text>
<text x="114.3" y="73.3">100nF</text>
<text x="132.1" y="75.8">C10</text>
<text x="178.3" y="74.5">VREF+</text>
<text x="202.8" y="73" transform="rotate(-90 202.8 73)">VDDSMPS</text>
<text x="205.3" y="72.8" transform="rotate(-90 205.3 72.8)">VFBSMPS</text>
<text x="207.9" y="72.7" transform="rotate(-90 207.9 72.7)">VLXSMPS</text>
<text x="211.6" y="74.5">PA3</text>
<text x="211.6" y="77.1">PA4</text>
<text x="114.7" y="84">GND</text>
<text x="128.3" y="78.3">100nF</text>
<text x="142.7" y="83.4">GND</text>
<text x="158.8" y="83.4">Y2</text>
<text x="178.3" y="82.1">OSC_OUT</text>
<text x="178.3" y="79.6">OSC_IN</text>
<text x="211.6" y="79.6">PA5</text>
<text x="211.6" y="82.1">PA6</text>
<text x="117.5" y="88.5">VDD</text>
<text x="125" y="86">GND</text>
<text x="135.8" y="88.2">NX2016SA</text>
<text x="146.6" y="88.2">32.0Mhz</text>
<text x="155.6" y="88.2">EXS00A-CS06465</text>
<text x="178.3" y="87.2">VDDRF</text>
<text x="211.6" y="84.7">PA7</text>
<text x="211.6" y="87.2">PA8</text>
<text x="211.6" y="89.8">PA9</text>
<text x="118.1" y="94.8">C4</text>
<text x="127" y="94.8">C6</text>
<text x="178.3" y="92.3">RF1</text>
<text x="210.4" y="92.3">PA10</text>
<text x="210.4" y="94.8">PA11</text>
<text x="114.3" y="97.4">100pF</text>
<text x="123.2" y="97.4">100nF</text>
<text x="178.3" y="97.4">PH3</text>
<text x="210.4" y="97.4">PA12</text>
<text x="210.4" y="99.9">PA13</text>
<text x="111" y="106.3">GND</text>
<text x="178.3" y="102.5">PE4</text>
<text x="178.3" y="107.5">PD0</text>
<text x="210.4" y="102.5">PA14</text>
<text x="210.4" y="105">PA15</text>
<text x="48.2" y="110.7">Antenna</text>
<text x="52.2" y="108.2">AE3</text>
<text x="80.6" y="111.4">0</text>
<text x="178.3" y="110.1">PD1</text>
<text x="211.4" y="110.1">PB0</text>
<text x="211.4" y="112.6">PB1</text>
<text x="48.8" y="119">GND</text>
<text x="80.1" y="115.9">L2</text>
<text x="178.3" y="117.7">PC1</text>
<text x="178.3" y="115.2">PC0</text>
<text x="211.4" y="115.2">PB2</text>
<text x="211.4" y="117.7">PB3</text>
<text x="178.3" y="120.2">PC2</text>
<text x="178.3" y="122.8">PC3</text>
<text x="178.3" y="125.3">PC4</text>
<text x="211.4" y="120.2">PB4</text>
<text x="211.4" y="122.8">PB5</text>
<text x="211.4" y="125.3">PB6</text>
<text x="70.4" y="129.1">GND</text>
<text x="79.2" y="129.1">GND</text>
<text x="137.7" y="129.1">GND</text>
<text x="178.3" y="127.9">PC5</text>
<text x="178.3" y="130.4">PC6</text>
<text x="211.4" y="130.4">PB8</text>
<text x="211.4" y="127.9">PB7</text>
<text x="144.6" y="137.5">nx2012</text>
<text x="152.8" y="137.5">32.768khz</text>
<text x="178.3" y="132.9">PC10</text>
<text x="178.3" y="135.5">PC11</text>
<text x="210.2" y="135.5">PB10</text>
<text x="211.4" y="132.9">PB9</text>
<text x="135.9" y="140.6">10pF</text>
<text x="142.2" y="143.1">C7</text>
<text x="178.3" y="140.6">PC13</text>
<text x="178.3" y="143.1">PC14</text>
<text x="178.3" y="138">PC12</text>
<text x="210.2" y="138">PB11</text>
<text x="210.2" y="140.6">PB12</text>
<text x="210.2" y="143.1">PB13</text>
<text x="135.9" y="148.2">10pF</text>
<text x="142.2" y="145.6">C8</text>
<text x="157.5" y="144.4">Y1</text>
<text x="178.3" y="145.6">PC15</text>
<text x="210.2" y="145.6">PB14</text>
<text x="210.2" y="148.2">PB15</text>
<text x="128.8" y="152">GND</text>
<text x="196.4" y="151.9" transform="rotate(-90 196.4 151.9)">VSS</text>
<text x="199" y="151.9" transform="rotate(-90 199 151.9)">VSSRF</text>
<text x="201.5" y="151.9" transform="rotate(-90 201.5 151.9)">VSSSMPS</text>
<text x="203" y="154.8">STM32WB55RGVx</text>
<text x="202.9" y="157.1">U3</text>
<text x="199.9" y="163.4">GND</text>
</g>
<g font-size="1.8" fill="#0f0f0f">
<text x="189.2" y="23.8">vdda</text>
<text x="96.1" y="35.2">swdio</text>
<text x="114.3" y="35.2">boot0</text>
<text x="114.3" y="32.7">rst</text>
<text x="96.3" y="40.3">swclk</text>
<text x="114.3" y="37.8">uart_txd</text>
<text x="114.3" y="40.3">uart_rxd</text>
<text x="114.3" y="42.8">swo</text>
<text x="172.5" y="65.7">rst</text>
<text x="164.3" y="73.3">vdda</text>
<text x="222.2" y="101.3">swclk</text>
<text x="222.2" y="98.7">swdio</text>
<text x="66" y="112.7">pi_to_ant</text>
<text x="91.4" y="112.7">ant_path</text>
<text x="222.2" y="116.5">swo</text>
<text x="222.2" y="124.1">uart_txd</text>
<text x="222.2" y="126.7">uart_rxd</text>
</g>
<g font-size="1.8" fill="#939391">
<text x="207" y="28.8">4.7uF</text>
<text x="210.8" y="26.3">C17</text>
<text x="208.2" y="52.9">R3</text>
<text x="208.8" y="50.4">0</text>
<text x="219" y="64.4">R14</text>
<text x="220.3" y="61.8">0</text>
<text x="71.7" y="120.2">tbd</text>
<text x="77.6" y="120.2">L1 tbd</text>
<text x="86.4" y="120.2">L3</text>
</g>
<g font-size="1.8" fill="#a90000">
<text x="102.8" y="32.8">1</text>
<text x="102.8" y="35.3">2</text>
<text x="111.1" y="32.8">10</text>
<text x="111.7" y="35.3">9</text>
<text x="102.8" y="37.8">3</text>
<text x="102.8" y="40.4">4</text>
<text x="111.7" y="40.4">7</text>
<text x="111.7" y="37.8">8</text>
<text x="102.8" y="42.9">5</text>
<text x="111.7" y="42.9">6</text>
<text x="175.8" y="65.8">8</text>
<text x="187.7" y="62.9" transform="rotate(-90 187.7 62.9)">1</text>
<text x="190.2" y="63.5" transform="rotate(-90 190.2 63.5)">30</text>
<text x="192.8" y="63.5" transform="rotate(-90 192.8 63.5)">45</text>
<text x="195.3" y="63.5" transform="rotate(-90 195.3 63.5)">68</text>
<text x="197.9" y="63.5" transform="rotate(-90 197.9 63.5)">14</text>
<text x="201.7" y="63.5" transform="rotate(-90 201.7 63.5)">44</text>
<text x="204.2" y="63.5" transform="rotate(-90 204.2 63.5)">41</text>
<text x="206.8" y="63.5" transform="rotate(-90 206.8 63.5)">43</text>
<text x="215.9" y="65.8">15</text>
<text x="175.2" y="70.9">55</text>
<text x="215.9" y="68.3">16</text>
<text x="215.9" y="70.9">17</text>
<text x="153.4" y="77.5" transform="rotate(-90 153.4 77.5)">3</text>
<text x="175.2" y="73.4">13</text>
<text x="215.9" y="73.4">18</text>
<text x="215.9" y="75.9">19</text>
<text x="148.5" y="79.8">2</text>
<text x="153.4" y="83.9" transform="rotate(-90 153.4 83.9)">1</text>
<text x="175.2" y="81">34</text>
<text x="175.2" y="78.5">35</text>
<text x="215.9" y="78.5">20</text>
<text x="215.9" y="81">21</text>
<text x="215.9" y="83.6">22</text>
<text x="175.2" y="86.1">33</text>
<text x="215.9" y="86.1">23</text>
<text x="215.9" y="88.6">24</text>
<text x="175.2" y="91.2">31</text>
<text x="215.9" y="91.2">51</text>
<text x="215.9" y="93.7">52</text>
<text x="175.2" y="101.3">40</text>
<text x="175.8" y="96.3">5</text>
<text x="215.9" y="96.3">53</text>
<text x="215.9" y="98.8">54</text>
<text x="215.9" y="101.3">56</text>
<text x="175.2" y="106.4">61</text>
<text x="215.9" y="103.9">57</text>
<text x="175.2" y="109">62</text>
<text x="215.9" y="109">38</text>
<text x="215.9" y="111.5">39</text>
<text x="175.2" y="116.6">10</text>
<text x="175.2" y="119.1">11</text>
<text x="175.8" y="114">9</text>
<text x="215.9" y="114">27</text>
<text x="215.9" y="116.6">63</text>
<text x="215.9" y="119.1">64</text>
<text x="175.2" y="121.7">12</text>
<text x="175.2" y="124.2">25</text>
<text x="215.9" y="121.7">65</text>
<text x="215.9" y="124.2">66</text>
<text x="175.2" y="126.7">26</text>
<text x="175.2" y="129.3">50</text>
<text x="175.2" y="131.8">58</text>
<text x="215.9" y="126.7">67</text>
<text x="216.5" y="129.3">6</text>
<text x="216.5" y="131.8">7</text>
<text x="175.2" y="134.4">59</text>
<text x="175.2" y="136.9">60</text>
<text x="215.9" y="134.4">28</text>
<text x="215.9" y="136.9">29</text>
<text x="175.8" y="139.4">2</text>
<text x="175.8" y="142">3</text>
<text x="215.9" y="139.4">46</text>
<text x="215.9" y="142">47</text>
<text x="175.8" y="144.5">4</text>
<text x="215.9" y="144.5">48</text>
<text x="215.9" y="147.1">49</text>
<text x="195.3" y="155" transform="rotate(-90 195.3 155)">69</text>
<text x="197.9" y="155" transform="rotate(-90 197.9 155)">32</text>
<text x="200.4" y="155" transform="rotate(-90 200.4 155)">42</text>
</g>
<g font-size="1.8" fill="#725600">
<text x="164.8" y="64.4">nrst</text>
<text x="236.4" y="72">pa2</text>
<text x="236.4" y="66.9">pa0</text>
<text x="236.4" y="69.4">pa1</text>
<text x="236.4" y="74.5">pa3</text>
<text x="236.4" y="77.1">pa4</text>
<text x="236.4" y="79.6">pa5</text>
<text x="236.4" y="82.1">pa6</text>
<text x="236.4" y="89.8">pa9</text>
<text x="236.4" y="84.7">pa7</text>
<text x="236.4" y="87.2">pa8</text>
<text x="236.4" y="92.3">pa10</text>
<text x="236.4" y="94.8">pa11_usb_n</text>
<text x="159.9" y="97.4">ph3_boot0</text>
<text x="236.4" y="97.4">pa12_usb_p</text>
<text x="166.3" y="107.5">pd0</text>
<text x="166.3" y="102.5">pe4</text>
<text x="236.4" y="105">pa15</text>
<text x="166.3" y="110.1">pd1</text>
<text x="236.4" y="110.1">pb0</text>
<text x="236.4" y="112.6">pb1</text>
<text x="166.3" y="115.2">pc0</text>
<text x="166.3" y="117.7">pc1</text>
<text x="236.4" y="115.2">pb2</text>
<text x="166.3" y="120.2">pc2</text>
<text x="166.3" y="122.8">pc3</text>
<text x="166.3" y="125.3">pc4</text>
<text x="236.4" y="122.8">pb5</text>
<text x="236.4" y="120.2">pb4</text>
<text x="166.3" y="130.4">pc6</text>
<text x="166.3" y="127.9">pc5</text>
<text x="236.4" y="130.4">pb8</text>
<text x="165.1" y="132.9">pc10</text>
<text x="165.1" y="135.5">pc11</text>
<text x="236.4" y="135.5">pb10</text>
<text x="236.4" y="132.9">pb9</text>
<text x="165.1" y="138">pc12</text>
<text x="165.1" y="140.6">pc13</text>
<text x="236.4" y="140.6">pb12</text>
<text x="236.4" y="138">pb11</text>
<text x="236.4" y="143.1">pb13</text>
<text x="236.4" y="148.2">pb15</text>
<text x="236.4" y="145.6">pb14</text>
</g>
<g font-size="1.8" fill="#0000c2">
<text x="88.1" y="115.5">0.245</text>
<text x="88.1" y="117.6">0.293</text>
<text x="94.8" y="115.5">@ aisler</text>
<text x="94.8" y="117.6">@ JLC</text>
<text x="102" y="117.6">7678</text>
<text x="104" y="115.5">4layer</text>
<text x="108" y="117.6">boards</text>
<text x="111.1" y="115.5">HD boards</text>
<text x="115.6" y="117.6">(0.2</text>
<text x="120.6" y="117.6">trace</text>
<text x="126.6" y="117.6">to</text>
<text x="129.7" y="117.6">copper)</text>
</g>
<g font-size="1.4" fill="#a90000">
<text x="168.7" y="27.3" transform="rotate(-90 168.7 27.3)">1</text>
<text x="177.5" y="27.3" transform="rotate(-90 177.5 27.3)">1</text>
<text x="219.5" y="24.7" transform="rotate(-90 219.5 24.7)">1</text>
<text x="168.7" y="34.9" transform="rotate(-90 168.7 34.9)">2</text>
<text x="177.5" y="34.9" transform="rotate(-90 177.5 34.9)">2</text>
<text x="219.5" y="32.4" transform="rotate(-90 219.5 32.4)">2</text>
<text x="142" y="47.6" transform="rotate(-90 142 47.6)">1</text>
<text x="150.9" y="47.6" transform="rotate(-90 150.9 47.6)">1</text>
<text x="159.8" y="47.6" transform="rotate(-90 159.8 47.6)">1</text>
<text x="168.7" y="47.6" transform="rotate(-90 168.7 47.6)">1</text>
<text x="177.5" y="47.6" transform="rotate(-90 177.5 47.6)">1</text>
<text x="142" y="55.2" transform="rotate(-90 142 55.2)">2</text>
<text x="150.9" y="55.2" transform="rotate(-90 150.9 55.2)">2</text>
<text x="159.8" y="55.2" transform="rotate(-90 159.8 55.2)">2</text>
<text x="168.7" y="55.2" transform="rotate(-90 168.7 55.2)">2</text>
<text x="177.5" y="55.2" transform="rotate(-90 177.5 55.2)">2</text>
<text x="116.6" y="69.2" transform="rotate(-90 116.6 69.2)">1</text>
<text x="116.6" y="76.8" transform="rotate(-90 116.6 76.8)">2</text>
<text x="130.6" y="74.3" transform="rotate(-90 130.6 74.3)">1</text>
<text x="130.6" y="81.9" transform="rotate(-90 130.6 81.9)">2</text>
<text x="116.6" y="93.3" transform="rotate(-90 116.6 93.3)">1</text>
<text x="125.5" y="93.3" transform="rotate(-90 125.5 93.3)">1</text>
<text x="116.6" y="100.9" transform="rotate(-90 116.6 100.9)">2</text>
<text x="125.5" y="100.9" transform="rotate(-90 125.5 100.9)">2</text>
</g>
<g font-size="1.4" fill="#a5a4a2">
<text x="209.3" y="24.7" transform="rotate(-90 209.3 24.7)">1</text>
<text x="209.3" y="32.4" transform="rotate(-90 209.3 32.4)">2</text>
</g>
</svg>
